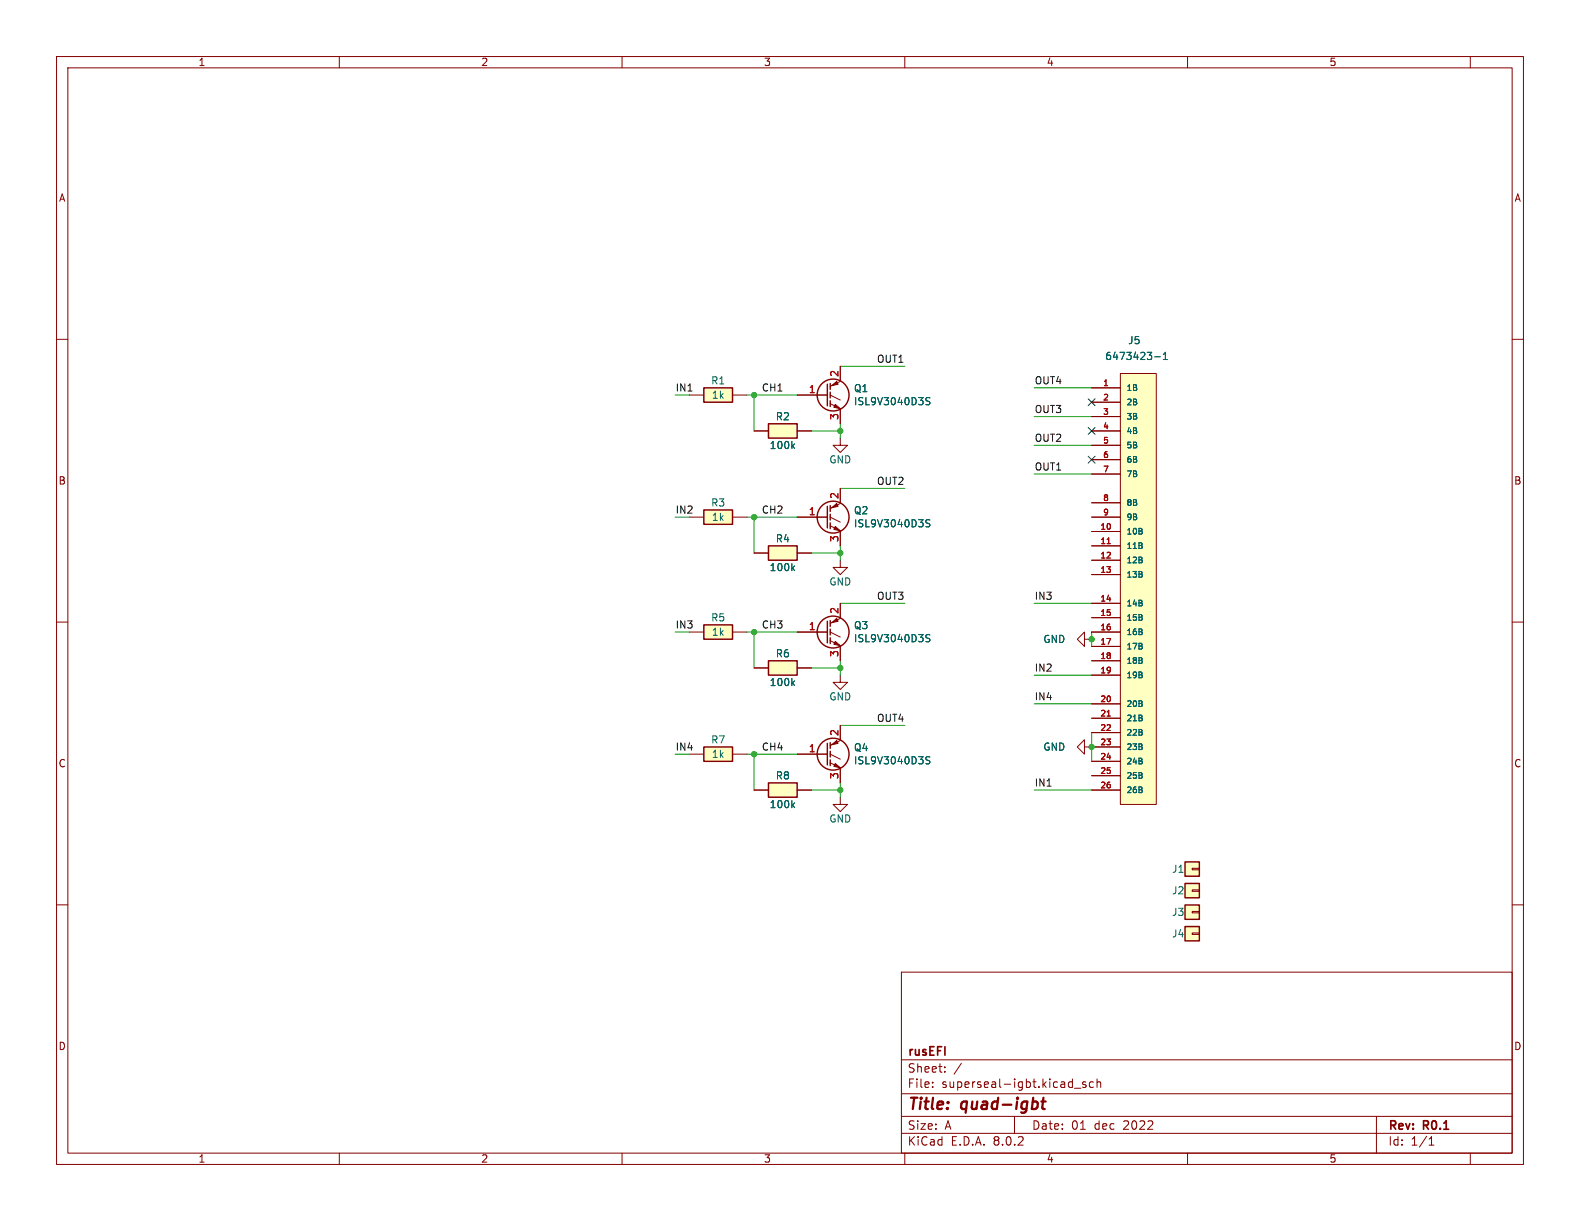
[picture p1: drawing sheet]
<svg xmlns="http://www.w3.org/2000/svg" width="279mm" height="216mm" viewBox="0 0 279 216" stroke-linecap="round" stroke-linejoin="round" font-family="sans-serif">
<g fill="none" stroke="#840000" stroke-width=".18">
<path d="M10 10h259.4v195.9h-259.4zM12 12h255.4v191.9h-255.4zM60 10v2M110 10v2M160 10v2M210 10v2M260 10v2M10 60h2M267.4 60h2M10 110h2M267.4 110h2M10 160h2"/>
<path d="M267.4 160h2M159.4 171.9h108v32h-108zM159.4 197.4h108M159.4 193.4h108M159.4 187.4h108M164.9 192.1v.2M164.9 191.4v.1M167.1 189.4v.2M167.1 188.7v.1M170 188l-1.3 1.9M179.4 197.4v3M190 192.4h1.1"/>
<path d="M192 191.4l-.4-.1-.2 .2 .1 .2 .5 .2v.3h-.6M193.4 191.4l-.5-.1-.3 .3v.4l.2 .2h.6M194 191.4l.2-.1 .4 .1v.9M194 190.8v1.5M243.4 197.4v6.5M60 203.9v2M110 203.9v2M159.4 200.4h108M160 203.9v2M210 203.9v2M252.7 202.5h.9M252.7 201.4l.4-.4v1.5"/>
<path d="M260 203.9v2"/>
</g>
<path d="M184.2 194.8h.7M184.5 194.1l-.2 1.7 .1 .2 .3 .1" fill="none" stroke="#840000" stroke-width=".4"/>
<path d="M135.9 138.4h5.1v2.6h-5.1z" fill="#ffffc2"/>
<path d="M135.9 138.4h5.1v2.6h-5.1z" fill="none" stroke="#840000" stroke-width=".25"/>
<path d="M133.3 139.7h2.6M141 139.7h2.5" fill="none" stroke="#840000" stroke-width=".18"/>
<path d="M140.2 142.3l.3 .5M140.5 142l-.5 .5" fill="none" stroke="#006464" stroke-width=".18"/>
<path d="M135.9 74.9h5.1v2.6h-5.1z" fill="#ffffc2"/>
<g fill="none" stroke="#840000" stroke-width=".25">
<path d="M135.9 74.9h5.1v2.6h-5.1zM146.3 109.9v3.8M146.8 109.7v1M146.8 111.3v1M146.8 112.8v1"/>
<circle cx="147.3" cy="111.8" r="2.82"/>
</g>
<path d="M133.3 76.2h2.6M141 76.2h2.5M148.6 77.5v1.2h-1.3l1.3 1.3 1.3-1.3h-1.3M148.6 99.1v1.2h-1.3l1.3 1.3 1.3-1.3h-1.3M141 111.8h5.3M146.8 113.3l1.8 .9M146.8 111.8l1.8 .8M148.6 109.3l-1.8 .9M148.6 106.7v2.5M148.6 114.3v2.5" fill="none" stroke="#840000" stroke-width=".18"/>
<path d="M140.2 78.8l.3 .5M140.5 78.5l-.5 .5M164.4 112.3l-.4-.1-.3 .3 .1 .3 .6 .2v.4l-.2 .1-.5-.1" fill="none" stroke="#006464" stroke-width=".18"/>
<g fill="#840000" stroke="#840000" stroke-width=".18">
<path d="M147.7 113.4l.9 .8-1.2-.3z"/>
<path d="M147.1 110.1l.9-.8 .2 .6z"/>
</g>
<path d="M135.9 96.5h5.1v2.6h-5.1z" fill="#ffffc2"/>
<g fill="none" stroke="#840000" stroke-width=".25">
<path d="M135.9 96.5h5.1v2.6h-5.1zM146.3 131.4v3.9M146.8 131.3v1M146.8 132.8v1.1M146.8 134.4v1"/>
<circle cx="147.3" cy="133.3" r="2.82"/>
</g>
<path d="M133.3 97.8h2.6M141 97.8h2.5M141 133.4h5.3M146.8 134.9l1.8 .9M146.8 133.4l1.8 .8M148.6 130.9l-1.8 .9M148.6 128.3v2.5M148.6 135.9v2.5" fill="none" stroke="#840000" stroke-width=".18"/>
<path d="M140.2 100.4l.3 .5M140.5 100.1l-.5 .4M164.4 133.9l-.4-.1-.3 .2 .1 .3 .6 .3v.4l-.2 .1-.5-.1" fill="none" stroke="#006464" stroke-width=".18"/>
<g fill="#840000" stroke="#840000" stroke-width=".18">
<path d="M147.7 135l.9 .8-1.2-.3z"/>
<path d="M147.1 131.7l.9-.8 .2 .5z"/>
</g>
<path d="M198.1 66h6.4v76.2h-6.4z" fill="#ffffc2"/>
<g fill="none" stroke="#840000" stroke-width=".18">
<path d="M193 68.6h5.1M193 71.1h5.1M193 73.7h5.1M193 76.2h5.1M193 78.7h5.1M198.1 66h6.4v76.2h-6.4zM193 94h5.1M193 96.5h5.1M193 99.1h5.1M193 81.3h5.1M193 83.8h5.1M193 88.9h5.1"/>
<path d="M193 91.4h5.1M148.6 119.4v1.3h-1.3l1.3 1.2 1.3-1.2h-1.3M191.8 113v1.3l-1.3-1.3 1.3-1.2v1.2h1.2M193 101.6h5.1M193 106.7h5.1M193 109.2h5.1M193 111.8h5.1M193 114.3h5.1M193 116.8h5.1M193 119.4h5.1M191.8 132.1v1.3l-1.3-1.3 1.3-1.3v1.3h6.3M193 124.5h5.1"/>
<path d="M193 127h5.1M193 129.5h5.1M193 134.6h5.1M193 137.2h5.1M193 139.7h5.1M148.6 141v1.2h-1.3l1.3 1.3 1.3-1.3h-1.3"/>
</g>
<path d="M195.8 96.1h.6M195.8 126.6h.6" fill="none" stroke="#a90000" stroke-width=".18"/>
<path d="M204.2 63.1h1M205.7 63.6h.7M205.7 62.7l.4-.4v1.3" fill="none" stroke="#006464" stroke-width=".18"/>
<path d="M209.5 160h2.6v2.6h-2.6z" fill="#ffffc2"/>
<path d="M141 69.9h5.3M146.8 71.4l1.8 .9M146.8 69.9l1.8 .8M148.6 67.4l-1.8 .9M148.6 64.8v2.5M148.6 72.4v2.5M210.8 161.2h1.3v.2h-1.3z" fill="none" stroke="#840000" stroke-width=".18"/>
<g fill="none" stroke="#840000" stroke-width=".25">
<path d="M146.3 67.9v3.9M146.8 67.8v1M146.8 69.3v1.1M146.8 70.9v1M209.5 160h2.6v2.6h-2.6z"/>
<circle cx="147.3" cy="69.8" r="2.82"/>
</g>
<g fill="#840000" stroke="#840000" stroke-width=".18">
<path d="M147.7 71.5l.9 .8-1.2-.3z"/>
<path d="M147.1 68.2l.9-.8 .2 .5z"/>
</g>
<path d="M164.4 70.4l-.4-.1-.3 .2 .1 .3 .6 .3v.4l-.2 .1-.5-.1" fill="none" stroke="#006464" stroke-width=".18"/>
<path d="M209.5 152.4h2.6v2.5h-2.6z" fill="#ffffc2"/>
<path d="M210.8 153.5h1.3v.3h-1.3z" fill="none" stroke="#840000" stroke-width=".18"/>
<path d="M209.5 152.4h2.6v2.5h-2.6z" fill="none" stroke="#840000" stroke-width=".25"/>
<path d="M124.5 132.1h5v2.5h-5z" fill="#ffffc2"/>
<path d="M124.5 132.1h5v2.5h-5z" fill="none" stroke="#840000" stroke-width=".25"/>
<path d="M121.9 133.4h2.6M129.5 133.4h2.6" fill="none" stroke="#840000" stroke-width=".18"/>
<path d="M135.9 116.8h5.1v2.6h-5.1z" fill="#ffffc2"/>
<path d="M135.9 116.8h5.1v2.6h-5.1z" fill="none" stroke="#840000" stroke-width=".25"/>
<path d="M133.3 118.1h2.6M141 118.1h2.5" fill="none" stroke="#840000" stroke-width=".18"/>
<path d="M140.2 120.7l.3 .5M140.5 120.4l-.5 .5" fill="none" stroke="#006464" stroke-width=".18"/>
<path d="M124.5 68.6h5v2.5h-5z" fill="#ffffc2"/>
<g fill="none" stroke="#840000" stroke-width=".25">
<path d="M124.5 68.6h5v2.5h-5zM146.3 89.5v3.8M146.8 89.4v1M146.8 90.9v1M146.8 92.5v1"/>
<circle cx="147.3" cy="91.4" r="2.82"/>
</g>
<path d="M121.9 69.9h2.6M129.5 69.9h2.6M141 91.4h5.3M146.8 93l1.8 .9M146.8 91.4l1.8 .9M148.6 89l-1.8 .9M148.6 86.4v2.5M148.6 94v2.5" fill="none" stroke="#840000" stroke-width=".18"/>
<g fill="#840000" stroke="#840000" stroke-width=".18">
<path d="M147.7 93.1l.9 .8-1.2-.3z"/>
<path d="M147.1 89.8l.9-.8 .2 .5z"/>
</g>
<path d="M164.4 92l-.4-.1-.3 .2 .1 .3 .6 .3v.3l-.2 .2-.5-.1" fill="none" stroke="#006464" stroke-width=".18"/>
<path d="M209.5 156.2h2.6v2.6h-2.6z" fill="#ffffc2"/>
<path d="M210.8 157.4h1.3v.2h-1.3z" fill="none" stroke="#840000" stroke-width=".18"/>
<path d="M209.5 156.2h2.6v2.6h-2.6z" fill="none" stroke="#840000" stroke-width=".25"/>
<path d="M124.5 110.5h5v2.5h-5z" fill="#ffffc2"/>
<path d="M124.5 110.5h5v2.5h-5z" fill="none" stroke="#840000" stroke-width=".25"/>
<path d="M121.9 111.8h2.6M129.5 111.8h2.6" fill="none" stroke="#840000" stroke-width=".18"/>
<path d="M209.5 163.8h2.6v2.6h-2.6z" fill="#ffffc2"/>
<path d="M210.8 165h1.3v.2h-1.3z" fill="none" stroke="#840000" stroke-width=".18"/>
<path d="M209.5 163.8h2.6v2.6h-2.6z" fill="none" stroke="#840000" stroke-width=".25"/>
<path d="M124.5 90.2h5v2.5h-5z" fill="#ffffc2"/>
<path d="M124.5 90.2h5v2.5h-5z" fill="none" stroke="#840000" stroke-width=".25"/>
<g fill="none" stroke="#840000" stroke-width=".18">
<path d="M133.3 76.2h2.6M141 69.9h5.3M141 76.2h2.5M148.6 64.8v2.5M148.6 72.4v2.5M193 76.2h5.1M193 68.6h5.1M193 71.1h5.1M193 73.7h5.1M193 78.7h5.1M121.9 91.4h2.6M129.5 91.4h2.6"/>
<path d="M133.3 97.8h2.6M141 91.4h5.3M141 97.8h2.5M148.6 86.4v2.5M148.6 94v2.5M193 91.4h5.1M193 94h5.1M193 96.5h5.1M193 99.1h5.1M193 81.3h5.1M193 83.8h5.1M193 88.9h5.1"/>
<path d="M133.3 118.1h2.6M141 111.8h5.3M141 118.1h2.5M148.6 106.7v2.5M148.6 114.3v2.5M193 111.8h5.1M193 101.6h5.1M193 106.7h5.1M193 109.2h5.1M193 114.3h5.1M193 116.8h5.1M193 119.4h5.1"/>
<path d="M133.3 139.7h2.6M141 139.7h2.5M141 133.4h5.3M148.6 128.3v2.5M148.6 135.9v2.5M193 139.7h5.1M193 124.5h5.1M193 127h5.1M193 129.5h5.1M193 132.1h5.1M193 134.6h5.1M193 137.2h5.1"/>
</g>
<g fill="none" stroke="#009600" stroke-width=".18">
<path d="M132.1 69.9h8.9M133.3 69.9v6.3M143.5 76.2h5.1M148.6 74.9v2.6M148.6 64.8h11.4M182.9 73.7h10.1M182.9 68.6h10.1M182.9 78.7h10.1M132.1 91.4h8.9M133.3 91.4v6.4M143.5 97.8h5.1M148.6 96.5v2.6"/>
<path d="M148.6 86.4h11.4M182.9 83.8h10.1M132.1 111.8h8.9M133.3 111.8v6.3M143.5 118.1h5.1M148.6 116.8v2.6M148.6 106.7h11.4M182.9 119.4h10.1M182.9 106.7h10.1M193 111.8v2.5M132.1 133.4h8.9M133.3 133.4v6.3"/>
<path d="M143.5 139.7h5.1M148.6 138.4v2.6M148.6 128.3h11.4M182.9 139.7h10.1M182.9 124.5h10.1M193 129.5v5.1"/>
</g>
<path d="M192.4 70.5l1.2 1.2M192.4 75.6l1.2 1.2M193.6 70.5l-1.2 1.2M193.6 75.6l-1.2 1.2M192.4 80.7l1.2 1.2M193.6 80.7l-1.2 1.2" fill="none" stroke="#000084" stroke-width=".18"/>
<g fill="none" stroke="#006464" stroke-width=".18">
<path d="M140.2 78.8l.3 .5M140.5 78.5l-.5 .5M164.4 70.4l-.4-.1-.3 .2 .1 .3 .6 .3v.4l-.2 .1-.5-.1M204.2 63.1h1M205.7 63.6h.7M205.7 62.7l.4-.4v1.3M164.4 92l-.4-.1-.3 .2 .1 .3 .6 .3v.3l-.2 .2-.5-.1M140.2 100.4l.3 .5M140.5 100.1l-.5 .4M164.4 112.3l-.4-.1-.3 .3 .1 .3 .6 .2v.4l-.2 .1-.5-.1M140.2 120.7l.3 .5M140.5 120.4l-.5 .5"/>
<path d="M164.4 133.9l-.4-.1-.3 .2 .1 .3 .6 .3v.4l-.2 .1-.5-.1M140.2 142.3l.3 .5M140.5 142l-.5 .5"/>
</g>
<path d="M195.8 96.1h.6M195.8 126.6h.6" fill="none" stroke="#a90000" stroke-width=".18"/>
<g fill="#009600" stroke="#009600" stroke-width=".18">
<circle cx="148.6" cy="97.8" r=".46"/>
<circle cx="133.3" cy="69.9" r=".46"/>
<circle cx="148.6" cy="76.2" r=".46"/>
<circle cx="133.3" cy="133.4" r=".46"/>
<circle cx="133.3" cy="111.8" r=".46"/>
<circle cx="148.6" cy="118.1" r=".46"/>
<circle cx="133.3" cy="91.4" r=".46"/>
<circle cx="148.6" cy="139.7" r=".46"/>
<circle cx="193" cy="113" r=".46"/>
<circle cx="193" cy="132.1" r=".46"/>
</g>
<g font-size="2.8" fill="#840000">
<text x="160.4" y="196.8">Title:</text>
<text x="170.1" y="196.8">quad-igbt</text>
</g>
<g font-size="2.1" fill="#840000">
<text x="160.4" y="189.9">Sheet:</text>
<text x="160.4" y="187.1">rusEFI</text>
<text x="160.4" y="192.6">File:</text>
<text x="166.5" y="192.6">superseal-igbt.kicad_sch</text>
<text x="160.4" y="202.8">KiCad</text>
<text x="160.4" y="200">Size:</text>
<text x="167.1" y="200">A</text>
<text x="168.1" y="202.8">E.D.A.</text>
<text x="175.7" y="202.8">8.0.2</text>
<text x="182.4" y="200">Date:</text>
<text x="189.4" y="200">01</text>
<text x="193.6" y="200">dec</text>
<text x="198.8" y="200">2022</text>
<text x="245.4" y="200.2">Rev:</text>
<text x="245.4" y="202.8">Id:</text>
<text x="249.5" y="202.8">1/1</text>
<text x="251.8" y="200.2">R0.1</text>
</g>
<g font-size="1.8" fill="#840000">
<text x="35" y="11.9">1</text>
<text x="85" y="11.9">2</text>
<text x="135" y="11.9">3</text>
<text x="185" y="11.9">4</text>
<text x="235" y="11.9">5</text>
<text x="10.3" y="35.9">A</text>
<text x="267.7" y="35.9">A</text>
<text x="10.3" y="85.9">B</text>
<text x="267.7" y="85.9">B</text>
<text x="10.3" y="135.9">C</text>
<text x="267.7" y="135.9">C</text>
<text x="10.3" y="185.9">D</text>
<text x="267.7" y="185.9">D</text>
<text x="35" y="205.8">1</text>
<text x="85" y="205.8">2</text>
<text x="135" y="205.8">3</text>
<text x="185" y="205.8">4</text>
<text x="235" y="205.8">5</text>
</g>
<g font-size="1.8" fill="#0f0f0f">
<text x="155" y="64.2">OUT1</text>
<text x="134.6" y="69.3">CH1</text>
<text x="182.9" y="68">OUT4</text>
<text x="182.9" y="73.1">OUT3</text>
<text x="182.9" y="78.2">OUT2</text>
<text x="182.9" y="83.3">OUT1</text>
<text x="155" y="85.8">OUT2</text>
<text x="134.6" y="90.9">CH2</text>
<text x="155" y="106.1">OUT3</text>
<text x="182.9" y="106.1">IN3</text>
<text x="134.6" y="111.2">CH3</text>
<text x="182.9" y="118.8">IN2</text>
<text x="182.9" y="123.9">IN4</text>
<text x="155" y="127.7">OUT4</text>
<text x="134.6" y="132.8">CH4</text>
<text x="182.9" y="139.2">IN1</text>
</g>
<g font-size="1.8" fill="#006464">
<text x="195.3" y="63.9">6473423-1</text>
<text x="199.4" y="61.1">J5</text>
<text x="125.7" y="68.2">R1</text>
<text x="125.8" y="70.7">1k</text>
<text x="150.9" y="71.9">ISL9V3040D3S</text>
<text x="150.9" y="69.5">Q1</text>
<text x="137.1" y="74.5">R2</text>
<text x="136" y="79.6">100k</text>
<text x="146.6" y="82.1">GND</text>
<text x="125.7" y="89.8">R3</text>
<text x="125.8" y="92.3">1k</text>
<text x="150.9" y="93.4">ISL9V3040D3S</text>
<text x="150.9" y="91.1">Q2</text>
<text x="136" y="101.2">100k</text>
<text x="137.1" y="96.1">R4</text>
<text x="146.6" y="103.7">GND</text>
<text x="125.7" y="110.1">R5</text>
<text x="125.8" y="112.6">1k</text>
<text x="150.9" y="113.8">ISL9V3040D3S</text>
<text x="150.9" y="111.5">Q3</text>
<text x="184.4" y="113.9">GND</text>
<text x="137.1" y="116.4">R6</text>
<text x="136" y="121.5">100k</text>
<text x="146.6" y="124.1">GND</text>
<text x="125.7" y="131.7">R7</text>
<text x="125.8" y="134.2">1k</text>
<text x="150.9" y="135.4">ISL9V3040D3S</text>
<text x="150.9" y="133">Q4</text>
<text x="184.4" y="132.9">GND</text>
<text x="136" y="143.1">100k</text>
<text x="137.1" y="138">R8</text>
<text x="146.6" y="145.6">GND</text>
<text x="207.2" y="154.5">J1</text>
<text x="207.2" y="158.3">J2</text>
<text x="207.2" y="162.2">J3</text>
<text x="207.2" y="166">J4</text>
</g>
<g font-size="1.8" fill="#009600">
<text x="119.4" y="69.3">IN1</text>
<text x="119.4" y="90.9">IN2</text>
<text x="119.4" y="111.2">IN3</text>
<text x="119.4" y="132.8">IN4</text>
</g>
<g font-size="1.8" fill="#a90000">
<text x="142.9" y="69.6">1</text>
<text x="148.3" y="66.7" transform="rotate(-90 148.3 66.7)">2</text>
<text x="148.3" y="74.4" transform="rotate(-90 148.3 74.4)">3</text>
<text x="148.3" y="88.3" transform="rotate(-90 148.3 88.3)">2</text>
<text x="142.9" y="91.2">1</text>
<text x="148.3" y="96" transform="rotate(-90 148.3 96)">3</text>
<text x="142.9" y="111.5">1</text>
<text x="148.3" y="108.7" transform="rotate(-90 148.3 108.7)">2</text>
<text x="148.3" y="116.3" transform="rotate(-90 148.3 116.3)">3</text>
<text x="148.3" y="130.2" transform="rotate(-90 148.3 130.2)">2</text>
<text x="142.9" y="133.1">1</text>
<text x="148.3" y="137.9" transform="rotate(-90 148.3 137.9)">3</text>
</g>
<g font-size="1.4" fill="#a90000">
<text x="195" y="68.3">1</text>
<text x="195" y="70.9">2</text>
<text x="195" y="73.4">3</text>
<text x="195" y="75.9">4</text>
<text x="195" y="78.5">5</text>
<text x="195" y="81">6</text>
<text x="195" y="83.6">7</text>
<text x="195" y="88.6">8</text>
<text x="194.5" y="93.7">10</text>
<text x="195" y="91.2">9</text>
<text x="194.5" y="96.3">11</text>
<text x="194.5" y="98.8">12</text>
<text x="194.5" y="101.3">13</text>
<text x="194.5" y="106.4">14</text>
<text x="194.5" y="109">15</text>
<text x="194.5" y="111.5">16</text>
<text x="194.5" y="114">17</text>
<text x="194.5" y="116.6">18</text>
<text x="194.5" y="119.1">19</text>
<text x="194.5" y="124.2">20</text>
<text x="194.5" y="126.7">21</text>
<text x="194.5" y="129.3">22</text>
<text x="194.5" y="131.8">23</text>
<text x="194.5" y="134.4">24</text>
<text x="194.5" y="136.9">25</text>
<text x="194.5" y="139.4">26</text>
</g>
<g font-size="1.4" fill="#006464">
<text x="199.1" y="69.3">1B</text>
<text x="199.1" y="71.9">2B</text>
<text x="199.1" y="74.4">3B</text>
<text x="199.1" y="76.9">4B</text>
<text x="199.1" y="79.5">5B</text>
<text x="199.1" y="82">6B</text>
<text x="199.1" y="84.6">7B</text>
<text x="199.1" y="89.6">8B</text>
<text x="199.1" y="94.7">10B</text>
<text x="199.1" y="92.2">9B</text>
<text x="199.1" y="97.3">11B</text>
<text x="199.1" y="99.8">12B</text>
<text x="199.1" y="102.3">13B</text>
<text x="199.1" y="107.4">14B</text>
<text x="199.1" y="110">15B</text>
<text x="199.1" y="112.5">16B</text>
<text x="199.1" y="115">17B</text>
<text x="199.1" y="117.6">18B</text>
<text x="199.1" y="120.1">19B</text>
<text x="199.1" y="125.2">20B</text>
<text x="199.1" y="127.7">21B</text>
<text x="199.1" y="130.3">22B</text>
<text x="199.1" y="132.8">23B</text>
<text x="199.1" y="135.4">24B</text>
<text x="199.1" y="137.9">25B</text>
<text x="199.1" y="140.4">26B</text>
</g>
</svg>
